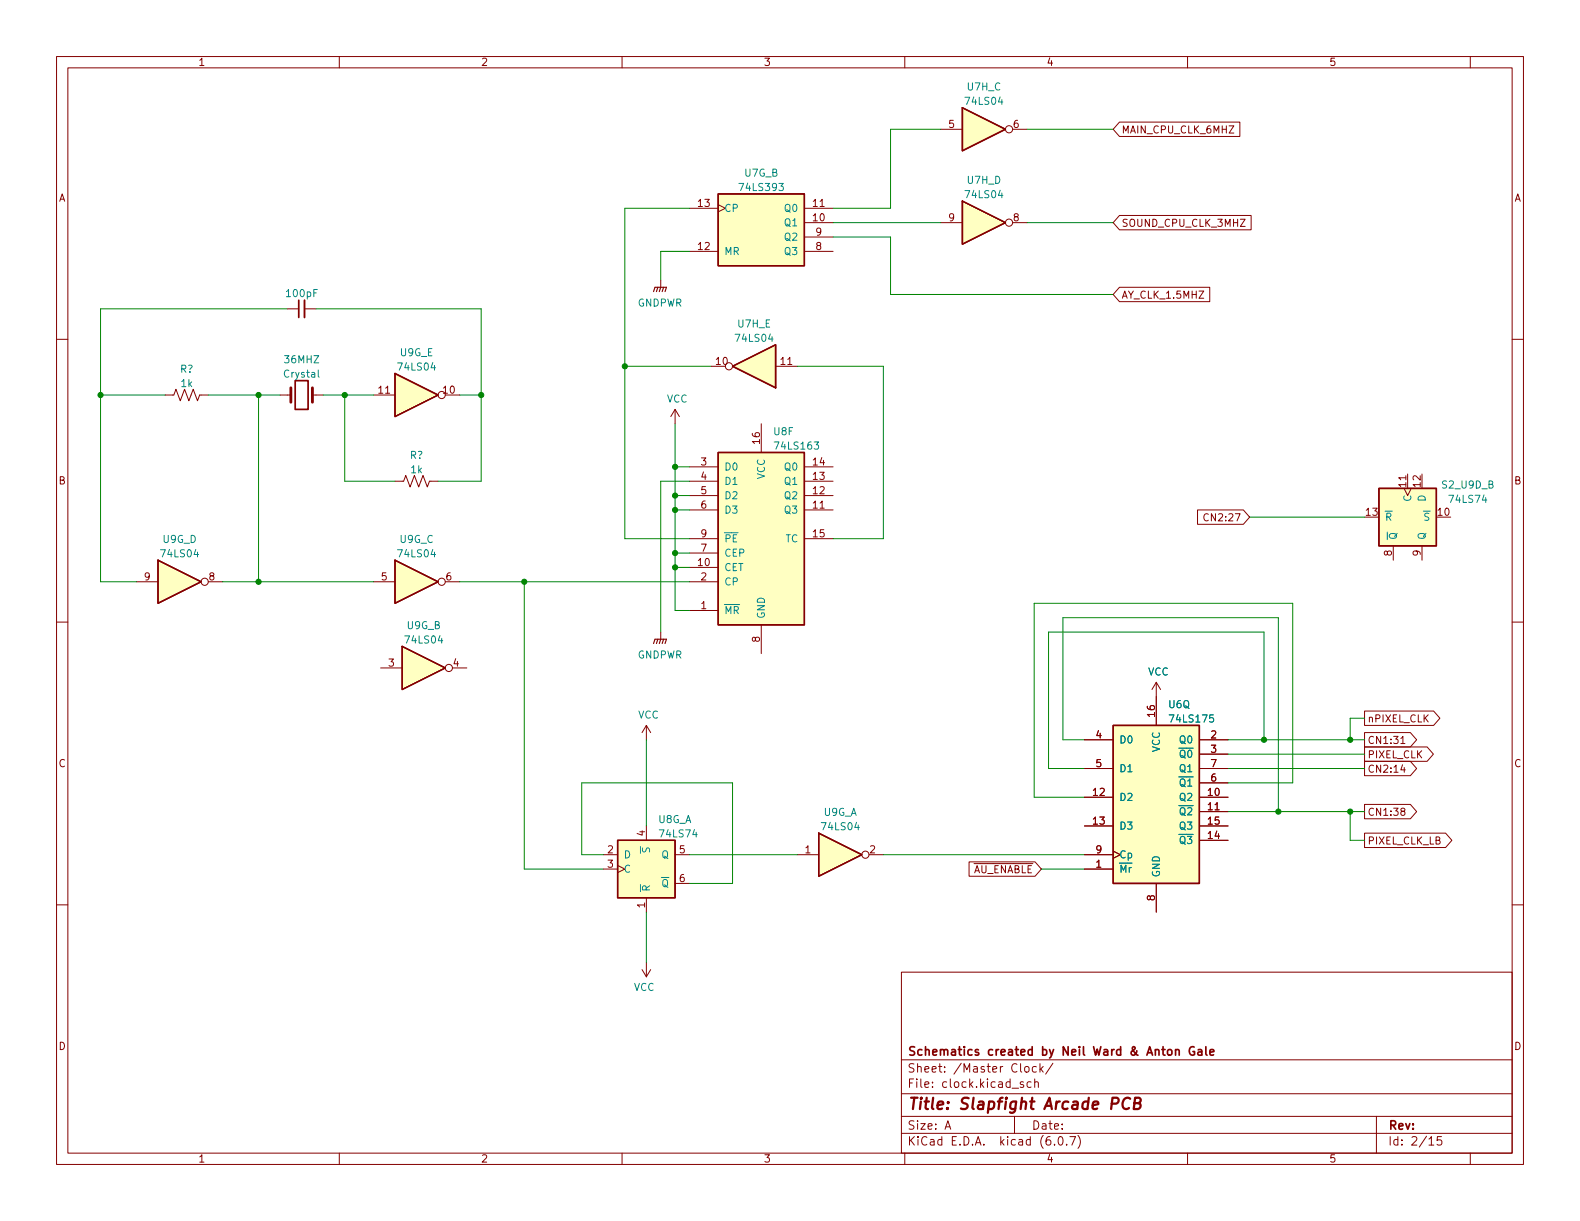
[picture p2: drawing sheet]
<svg xmlns="http://www.w3.org/2000/svg" width="279mm" height="216mm" viewBox="0 0 279 216" stroke-linecap="round" stroke-linejoin="round" font-family="sans-serif">
<g fill="none" stroke="#840000" stroke-width=".18">
<path d="M10 10h259.4v195.9h-259.4zM12 12h255.4v191.9h-255.4zM60 10v2M110 10v2M160 10v2M210 10v2M260 10v2M121.9 36.8h5.1M127 36.2l1.3 .6-1.3 .7M142.2 39.4h5.1M142.2 36.8h5.1M166.4 22.9h3.8"/>
<path d="M166.4 39.4h3.8M179.1 22.9h2.5M179.1 39.4h2.5M198 21.6h21.2v2.5h-21.2l-1.2-1.2zM198 38.1h23.2v2.5h-23.2l-1.2-1.2zM219.3 38.8h.9l-.9 1.2h.9M10 60h2M50.8 54.6h2M53.8 54.6h2.1M116.8 49.5v1.3M121.9 44.5h5.1M142.2 44.5h5.1"/>
<path d="M142.2 41.9h5.1M198 50.8h15.9v2.5h-15.9l-1.2-1.2zM267.4 60h2M29.2 69.9h1.5l.4-1.1 .8 2.1 .7-2.1 .8 2.1 .8-2.1 .7 2.1 .4-1h1.5M49.5 69.9h1.9M55.2 69.9h1.9M66 69.9h3.8M78.7 69.9h2.6M119.4 72.4l-.8 1.3M119.4 72.4v2.5M119.4 72.4l.7 1.3M125.7 64.8h2.6"/>
<path d="M134.6 74.9v5.1M137.2 64.8h3.8M69.8 85.1h1.6l.4-1 .7 2 .8-2 .7 2 .8-2 .8 2 .3-1h1.6M121.9 90.2h5.1M121.9 87.6h5.1M121.9 85.1h5.1M121.9 82.6h5.1M121.9 95.3h5.1M121.9 97.8h5.1M142.2 90.2h5.1M142.2 87.6h5.1M142.2 85.1h5.1"/>
<path d="M142.2 82.6h5.1M142.2 95.3h5.1M211.8 90.2h8.1l1.1 1.2-1.1 1.3h-8.1zM213.7 91a.6 .6 0 0 0-.9 .4 .6 .6 0 0 0 .6 .7l.3-.1M246.4 96.5v2.6M248.3 86.4l.6 1.2 .7-1.2M248.9 83.8v2.6M251.5 96.5v2.6M10 110h2M24.1 102.9h3.8M36.8 102.9h2.6M66 102.9h3.8"/>
<path d="M67.3 118.1h3.8M78.7 102.9h2.6M80 118.1h2.5M116.8 111.8v1.2M121.9 102.9h5.1M121.9 108h5.1M121.9 100.3h5.1M134.6 110.5v5.1M267.4 110h2M114.3 128.3v2.5M114.3 128.3l-.8 1.2M114.3 128.3l.8 1.2"/>
<path d="M191.8 130.8h5M191.8 135.9h5M204.5 120.7v7.6M204.5 120.7l-.8 1.2M204.5 120.7l.7 1.2M212.1 130.8h5.1M212.1 133.4h5.1M212.1 135.9h5.1M212.1 138.4h5.1M241.3 134.6h8.1l1.1 1.3-1.1 1.3h-8.1zM241.3 129.5h8.1l1.1 1.3-1.1 1.3h-8.1zM241.3 125.7h12.2l1.1 1.3-1.1 1.3h-12.2z"/>
<path d="M241.3 132.1h11.1l1.1 1.3-1.1 1.2h-11.1zM247.7 130.6l.4-.4v1.3M247.7 131.5h.7M248 135.2l-.3 .9h.8M10 160h2M106.7 153.7h2.5M106.7 151.1h2.5M109.2 153l1.3 .7-1.3 .6M114.3 146.1v2.5M114.3 158.8v2.5M119.4 151.1h2.5M119.4 156.2h2.5"/>
<path d="M141 151.1h3.8M153.7 151.1h2.5M171.4 152.4h11.6l1.1 1.3-1.1 1.2h-11.6zM191.8 153.7h5M191.8 141h5M191.8 146.1h5M191.8 151.1h5M196.8 150.5l1.3 .6-1.3 .7M204.5 156.2v5.1M212.1 141h5.1M212.1 143.5h5.1M212.1 146.1h5.1"/>
<path d="M212.1 148.6h5.1M241.3 142.2h8.1l1.1 1.3-1.1 1.3h-8.1zM241.3 147.3h14.3l1.1 1.3-1.1 1.3h-14.3zM248 143.4l-.3-.2 .1-.2 .2-.1 .3 .1 .1 .1v.2l-.6 .2-.1 .2 .1 .4 .2 .1h.2l.2-.3v-.2l-.2-.3M267.4 160h2M113.5 171.5l.8 1.2M114.3 170.2v2.5M115.1 171.5l-.8 1.2M159.4 171.9h108v32h-108zM159.4 197.4h108M159.4 193.4h108M159.4 187.4h108"/>
<path d="M167.1 199.7l.5-1.5 .5 1.5M167.3 199.2h.7M179.4 197.4v3M181 191.4l-.4-.1-.2 .2 .1 .2 .5 .2v.3h-.6M181.3 188.7l.2-.1 .4 .1 .1 .6-.2 .2-.3 .1-.2-.2zM182.3 191.4l-.4-.1-.3 .3v.4l.2 .2h.5M183 191.4l.2-.1 .3 .1 .1 .9M183 190.8v1.5M183.3 188.7l-.5-.1-.3 .3v.4l.2 .2h.6M183.9 188.1v1.5M184 189l.5 .6M184.5 188.6l-.6 .5"/>
<path d="M186.2 188l-1.3 1.9M243.4 197.4v6.5M60 203.9v2M110 203.9v2M159.4 200.4h108M160 203.9v2M186.5 202.3v.2M187.3 201h.2a.81 .81 0 0 1 .6 .6 .81 .81 0 0 1-.3 .8l-.2 .1a.81 .81 0 0 1-.6-.6 .81 .81 0 0 1 .3-.9zM188.6 202.3v.2M189.2 201h1l-.7 1.5M190.6 200.8a1.72 1.72 0 0 1 0 2.2M210 203.9v2"/>
<path d="M252.7 201.4l.4-.4v1.5M252.7 202.5h.8M254.9 201h-.7l-.1 .7 .2-.2 .5 .1 .2 .2-.1 .5-.2 .2-.6-.2M260 203.9v2"/>
<circle cx="178.4" cy="39.4" r=".63"/>
<circle cx="178.4" cy="22.9" r=".63"/>
<circle cx="78.1" cy="69.8" r=".63"/>
<circle cx="128.9" cy="64.8" r=".63"/>
<circle cx="36.2" cy="102.9" r=".63"/>
<circle cx="78.1" cy="102.9" r=".63"/>
<circle cx="79.4" cy="118.1" r=".63"/>
<circle cx="153" cy="151.1" r=".63"/>
</g>
<path d="M196.6 195.2h.8a.55 .55 0 0 0 .4-.5 .55 .55 0 0 0-.3-.6h-.8l-.2 2M199.9 194.3a.88 .88 0 0 0-1.1 0 .88 .88 0 0 0-.3 .9 .69 .69 0 0 0 .3 .8 .69 .69 0 0 0 .8-.1M200.6 195.1l.9-.1a.46 .46 0 0 0 .2-.5 .46 .46 0 0 0-.3-.4h-.7l-.2 2h.7a.53 .53 0 0 0 .5-.5 .53 .53 0 0 0-.4-.5" fill="none" stroke="#840000" stroke-width=".4"/>
<path d="M52.8 53.1v3M52.2 67.3h2.3v5.1h-2.3zM207.9 185.7l.2-.1 .4 .1v.9M207.9 185.6v1M211.2 185.1a.74 .74 0 0 0-.9 .6 .74 .74 0 0 0 .5 .9l.4-.2v-.5h-.2M211.9 185.7h.6v.9M212.5 185.9l-.5 .1a.29 .29 0 0 0-.2 .3 .29 .29 0 0 0 .2 .3l.5-.1M213.2 185.1v1.3l.3 .2M214 186.1l.7-.2-.1-.2-.4-.1-.2 .2v.7h.6" fill="none" stroke="#840000" stroke-width=".3"/>
<g fill="#ffffc2" stroke="#ffffc2" stroke-width=".18">
<path d="M243.8 86.4h10.2v10.1h-10.2z"/>
<path d="M196.8 128.3h15.3v27.9h-15.3z"/>
<path d="M27.9 99.1l7.7 3.8-7.7 3.8z"/>
<path d="M127 80h15.2v30.5h-15.2z"/>
<path d="M170.2 19.1l7.6 3.8-7.6 3.8z"/>
<path d="M109.2 148.6h10.2v10.2h-10.2z"/>
<path d="M144.8 147.3l7.6 3.8-7.6 3.8z"/>
<path d="M127 34.3h15.2v12.7h-15.2z"/>
<path d="M129.5 64.8l7.7-3.8v7.6z"/>
<path d="M69.8 66l7.7 3.9-7.7 3.8z"/>
<path d="M170.2 35.6l7.6 3.8-7.6 3.8z"/>
<path d="M69.8 99.1l7.7 3.8-7.7 3.8z"/>
<path d="M71.1 114.3l7.6 3.8-7.6 3.8z"/>
</g>
<g fill="none" stroke="#840000" stroke-width=".25">
<path d="M170.2 19.1l7.6 3.8-7.6 3.8zM127 34.3h15.2v12.7h-15.2zM170.2 35.6l7.6 3.8-7.6 3.8zM69.8 66l7.7 3.9-7.7 3.8zM129.5 64.8l7.7-3.8v7.6zM27.9 99.1l7.7 3.8-7.7 3.8zM69.8 99.1l7.7 3.8-7.7 3.8zM127 80h15.2v30.5h-15.2zM243.8 86.4h10.2v10.1h-10.2zM71.1 114.3l7.6 3.8-7.6 3.8zM196.8 128.3h15.3v27.9h-15.3zM109.2 148.6h10.2v10.2h-10.2z"/>
<path d="M144.8 147.3l7.6 3.8-7.6 3.8z"/>
</g>
<path d="M56.3 65.4v1.1l.2 .2M251.7 90.4h1.2M252.7 90.8l-.5-.1-.2 .2v.3l.5 .3 .2 .3-.3 .2h-.5M113.2 149.7v1.2M113.7 149.9l-.1 .5 .1 .2h.4l.2-.6 .3-.1 .3 .3-.1 .4" fill="none" stroke="#008484" stroke-width=".18"/>
<path d="M115.6 51.6l.2-.8h2.1l-.3 .8M116.3 50.8l-.2 .8M116.8 50.8l-.2 .8M117.3 50.8l-.2 .8M115.6 113.8l.2-.8h2.1l-.3 .8M116.3 113l-.2 .8M116.8 113l-.2 .8M117.3 113l-.2 .8" fill="none" stroke="#840000" stroke-width=".2"/>
<path d="M51.4 68.6v2.5M55.2 68.6v2.5" fill="none" stroke="#840000" stroke-width=".51"/>
<path d="M53.8 53.1v3" fill="none" stroke="#840000" stroke-width=".33"/>
<g fill="none" stroke="#008400" stroke-width=".18">
<path d="M121.9 36.8h-11.4v58.5h11.4M147.3 39.4h19.1M166.4 22.9h-8.9v13.9h-10.2M181.6 22.9h15.2M181.6 39.4h15.2M50.8 54.6h-33v48.3h6.3M55.9 54.6h29.2v30.5h-7.6M121.9 44.5h-5.1v5M147.3 41.9h10.2v10.2h39.3M17.8 69.9h11.4M36.8 69.9h12.7M45.7 69.9v33"/>
<path d="M57.1 69.9h8.9M61 69.9v15.2h8.8M81.3 69.9h3.8M110.5 64.8h15.2M119.4 74.9v33.1h2.5M141 64.8h15.2v30.5h-8.9M119.4 82.6h2.5M119.4 97.8h2.5M119.4 90.2h2.5M119.4 87.6h2.5M121.9 85.1h-5.1v26.7M221 91.4h20.3"/>
<path d="M39.4 102.9h26.6M81.3 102.9h40.6M92.7 102.9v50.8h14M119.4 100.3h2.5M114.3 130.8v15.3M191.8 130.8h-3.8v-21.6h38.1v34.3M217.2 138.4h11.4v-31.7h-45.7v34.3h8.9M217.2 130.8h24.1M217.2 135.9h24.1M217.2 133.4h24.1M223.5 130.8v-19h-38.1v24.1h6.4M241.3 127h-2.5v3.8"/>
<path d="M106.7 151.1h-3.8v-12.7h26.6v17.8h-7.6M121.9 151.1h19.1M156.2 151.1h35.6M184.1 153.7h7.7M217.2 143.5h24.1M238.8 143.5v5.1h2.5M114.3 161.3v8.9"/>
</g>
<g fill="#008400" stroke="#008400" stroke-width=".18">
<circle cx="223.5" cy="130.8" r=".46"/>
<circle cx="238.8" cy="130.8" r=".46"/>
<circle cx="226.1" cy="143.5" r=".46"/>
<circle cx="238.8" cy="143.5" r=".46"/>
<circle cx="119.4" cy="100.3" r=".46"/>
<circle cx="92.7" cy="102.9" r=".46"/>
<circle cx="119.4" cy="90.2" r=".46"/>
<circle cx="119.4" cy="97.8" r=".46"/>
<circle cx="45.7" cy="102.9" r=".46"/>
<circle cx="45.7" cy="69.9" r=".46"/>
<circle cx="61" cy="69.9" r=".46"/>
<circle cx="85.1" cy="69.9" r=".46"/>
<circle cx="17.8" cy="69.9" r=".46"/>
<circle cx="110.5" cy="64.8" r=".46"/>
<circle cx="119.4" cy="87.6" r=".46"/>
<circle cx="119.4" cy="82.6" r=".46"/>
</g>
<text font-size="2.8" fill="#840000" x="160.4" y="196.2">Title: Slapfight Arcade PCB</text>
<g font-size="2.1" fill="#840000">
<text x="160.4" y="189.7">Sheet: /Master Clock/</text>
<text x="160.4" y="186.7">Schematics created by Neil Ward &amp; Anton Gale</text>
<text x="160.4" y="192.4">File: clock.kicad_sch</text>
<text x="160.4" y="202.5">KiCad E.D.A. kicad (6.0.7)</text>
<text x="160.4" y="199.7">Size: A</text>
<text x="182.4" y="199.7">Date:</text>
<text x="245.4" y="199.7">Rev:</text>
<text x="245.4" y="202.5">Id: 2/15</text>
</g>
<g font-size="1.8" fill="#840000">
<text x="35" y="11.6">1</text>
<text x="85" y="11.6">2</text>
<text x="135" y="11.6">3</text>
<text x="185" y="11.6">4</text>
<text x="235" y="11.6">5</text>
<text x="167.8" y="22.6">5</text>
<text x="179.2" y="22.6">6</text>
<text x="198.3" y="23.6">MAIN_CPU_CLK_6MHZ</text>
<text x="10.3" y="35.6">A</text>
<text x="267.7" y="35.6">A</text>
<text x="123.5" y="36.6">13</text>
<text x="143.8" y="39.1">10</text>
<text x="143.8" y="36.6">11</text>
<text x="144.3" y="41.7">9</text>
<text x="167.8" y="39.1">9</text>
<text x="179.2" y="39.1">8</text>
<text x="198.3" y="40.1">SOUND_CPU_CLK_3MHZ</text>
<text x="123.5" y="44.2">12</text>
<text x="144.3" y="44.2">8</text>
<text x="198.3" y="52.8">AY_CLK_1.5MHZ</text>
<text x="126.7" y="64.5">10</text>
<text x="138.1" y="64.5">11</text>
<text x="67" y="69.6">11</text>
<text x="78.4" y="69.6">10</text>
<text x="124" y="82.3">3</text>
<text x="134.4" y="78.5" transform="rotate(-90 134.4 78.5)">16</text>
<text x="143.8" y="82.3">14</text>
<text x="10.3" y="85.7">B</text>
<text x="124" y="84.8">4</text>
<text x="124" y="87.4">5</text>
<text x="124" y="89.9">6</text>
<text x="143.8" y="89.9">11</text>
<text x="143.8" y="87.4">12</text>
<text x="143.8" y="84.8">13</text>
<text x="248.7" y="86.1" transform="rotate(-90 248.7 86.1)">11</text>
<text x="251.2" y="86.1" transform="rotate(-90 251.2 86.1)">12</text>
<text x="267.7" y="85.7">B</text>
<text x="124" y="95">9</text>
<text x="143.8" y="95">15</text>
<text x="213.5" y="92.2">CN2:27</text>
<text x="241.6" y="91.2">13</text>
<text x="254.3" y="91.2">10</text>
<text x="123.5" y="100.1">10</text>
<text x="124" y="97.5">7</text>
<text x="246.1" y="98.3" transform="rotate(-90 246.1 98.3)">8</text>
<text x="251.2" y="98.3" transform="rotate(-90 251.2 98.3)">9</text>
<text x="25.5" y="102.6">9</text>
<text x="37" y="102.6">8</text>
<text x="67.5" y="102.6">5</text>
<text x="78.9" y="102.6">6</text>
<text x="124" y="107.7">1</text>
<text x="124" y="102.6">2</text>
<text x="134.4" y="113.5" transform="rotate(-90 134.4 113.5)">8</text>
<text x="68.7" y="117.9">3</text>
<text x="80.2" y="117.9">4</text>
<text x="193.8" y="130.6">4</text>
<text x="204.2" y="126.7" transform="rotate(-90 204.2 126.7)">16</text>
<text x="214.1" y="130.6">2</text>
<text x="241.8" y="131.5">CN1:31</text>
<text x="241.8" y="127.7">nPIXEL_CLK</text>
<text x="10.3" y="135.6">C</text>
<text x="193.8" y="135.6">5</text>
<text x="214.1" y="133.1">3</text>
<text x="214.1" y="135.6">7</text>
<text x="241.8" y="136.6">CN2:14</text>
<text x="241.8" y="134.1">PIXEL_CLK</text>
<text x="267.7" y="135.6">C</text>
<text x="193.3" y="140.7">12</text>
<text x="213.6" y="140.7">10</text>
<text x="213.6" y="143.3">11</text>
<text x="214.1" y="138.2">6</text>
<text x="114" y="147.8" transform="rotate(-90 114 147.8)">4</text>
<text x="193.3" y="145.8">13</text>
<text x="213.6" y="148.3">14</text>
<text x="213.6" y="145.8">15</text>
<text x="241.8" y="144.2">CN1:38</text>
<text x="241.8" y="149.3">PIXEL_CLK_LB</text>
<text x="107.5" y="150.9">2</text>
<text x="107.5" y="153.4">3</text>
<text x="120.2" y="150.9">5</text>
<text x="120.2" y="156">6</text>
<text x="142.4" y="150.9">1</text>
<text x="153.8" y="150.9">2</text>
<text x="170.5" y="154.4">~{AU_ENABLE}</text>
<text x="193.8" y="153.4">1</text>
<text x="193.8" y="150.9">9</text>
<text x="114" y="160.5" transform="rotate(-90 114 160.5)">1</text>
<text x="204.2" y="159.2" transform="rotate(-90 204.2 159.2)">8</text>
<text x="10.3" y="185.7">D</text>
<text x="267.7" y="185.7">D</text>
<text x="35" y="205.6">1</text>
<text x="85" y="205.6">2</text>
<text x="135" y="205.6">3</text>
<text x="185" y="205.6">4</text>
<text x="235" y="205.6">5</text>
</g>
<g font-size="1.8" fill="#008484">
<text x="171.1" y="16">U7H_C</text>
<text x="170.9" y="18.5">74LS04</text>
<text x="131" y="33.8">74LS393</text>
<text x="131.7" y="31.2">U7G_B</text>
<text x="170.9" y="35">74LS04</text>
<text x="171.1" y="32.5">U7H_D</text>
<text x="128" y="37.5">CP</text>
<text x="138.9" y="40">Q1</text>
<text x="138.9" y="37.5">Q0</text>
<text x="128" y="45.1">MR</text>
<text x="138.9" y="45.1">Q3</text>
<text x="138.9" y="42.5">Q2</text>
<text x="50.8" y="52.5">100pF</text>
<text x="112.7" y="54.2">GNDPWR</text>
<text x="130.5" y="57.9">U7H_E</text>
<text x="31.8" y="65.9">R?</text>
<text x="50.4" y="64.2">36MHZ</text>
<text x="70.6" y="65.5">74LS04</text>
<text x="70.8" y="63">U9G_E</text>
<text x="130.3" y="60.4">74LS04</text>
<text x="32" y="68.4">1k</text>
<text x="50.3" y="66.8">Crystal</text>
<text x="117.9" y="71.2">VCC</text>
<text x="136.9" y="76.9">U8F</text>
<text x="72.5" y="81.1">R?</text>
<text x="72.7" y="83.7">1k</text>
<text x="128" y="83.2">D0</text>
<text x="137.3" y="79.5">74LS163</text>
<text x="138.9" y="83.2">Q0</text>
<text x="128" y="85.7">D1</text>
<text x="128" y="88.3">D2</text>
<text x="135.3" y="84.8" transform="rotate(-90 135.3 84.8)">VCC</text>
<text x="138.9" y="88.3">Q2</text>
<text x="138.9" y="85.7">Q1</text>
<text x="249.6" y="88.7" transform="rotate(-90 249.6 88.7)">C</text>
<text x="252.1" y="88.7" transform="rotate(-90 252.1 88.7)">D</text>
<text x="255.1" y="86.4">S2_U9D_B</text>
<text x="256.5" y="88.9">74LS74</text>
<text x="28.8" y="96">U9G_D</text>
<text x="70.7" y="96">U9G_C</text>
<text x="128" y="90.8">D3</text>
<text x="128" y="95.9">~{PE}</text>
<text x="138.9" y="90.8">Q3</text>
<text x="138.9" y="95.9">TC</text>
<text x="244.9" y="92.1">~{R}</text>
<text x="247" y="95.5" transform="rotate(-90 247 95.5)">~{Q}</text>
<text x="252.1" y="95.5" transform="rotate(-90 252.1 95.5)">Q</text>
<text x="28.7" y="98.5">74LS04</text>
<text x="70.6" y="98.5">74LS04</text>
<text x="128" y="101">CET</text>
<text x="128" y="98.4">CEP</text>
<text x="128" y="103.5">CP</text>
<text x="71.8" y="113.8">74LS04</text>
<text x="72" y="111.2">U9G_B</text>
<text x="128" y="108.6">~{MR}</text>
<text x="135.3" y="109.5" transform="rotate(-90 135.3 109.5)">GND</text>
<text x="112.7" y="116.4">GNDPWR</text>
<text x="203" y="119.4">VCC</text>
<text x="206.7" y="125.2">U6Q</text>
<text x="112.8" y="127.1">VCC</text>
<text x="197.9" y="131.4">D0</text>
<text x="207.1" y="127.7">74LS175</text>
<text x="208.7" y="131.4">Q0</text>
<text x="197.9" y="136.5">D1</text>
<text x="205.1" y="133" transform="rotate(-90 205.1 133)">VCC</text>
<text x="207.3" y="134">~{Q0}</text>
<text x="208.7" y="136.5">Q1</text>
<text x="197.9" y="141.6">D2</text>
<text x="207.3" y="139.1">~{Q1}</text>
<text x="208.7" y="141.6">Q2</text>
<text x="116.4" y="145.5">U8G_A</text>
<text x="116.8" y="148.1">74LS74</text>
<text x="145.5" y="146.8">74LS04</text>
<text x="145.6" y="144.3">U9G_A</text>
<text x="197.9" y="146.7">D3</text>
<text x="207.3" y="144.1">~{Q2}</text>
<text x="207.3" y="149.2">~{Q3}</text>
<text x="208.7" y="146.7">Q3</text>
<text x="110.2" y="151.8">D</text>
<text x="110.2" y="154.3">C</text>
<text x="117" y="151.8">Q</text>
<text x="197.9" y="154.3">~{Mr}</text>
<text x="197.9" y="151.8">Cp</text>
<text x="205.1" y="155.2" transform="rotate(-90 205.1 155.2)">GND</text>
<text x="114.9" y="157.7" transform="rotate(-90 114.9 157.7)">~{R}</text>
<text x="115.6" y="156.8">~{Q}</text>
<text x="112.1" y="175.2">VCC</text>
</g>
</svg>
